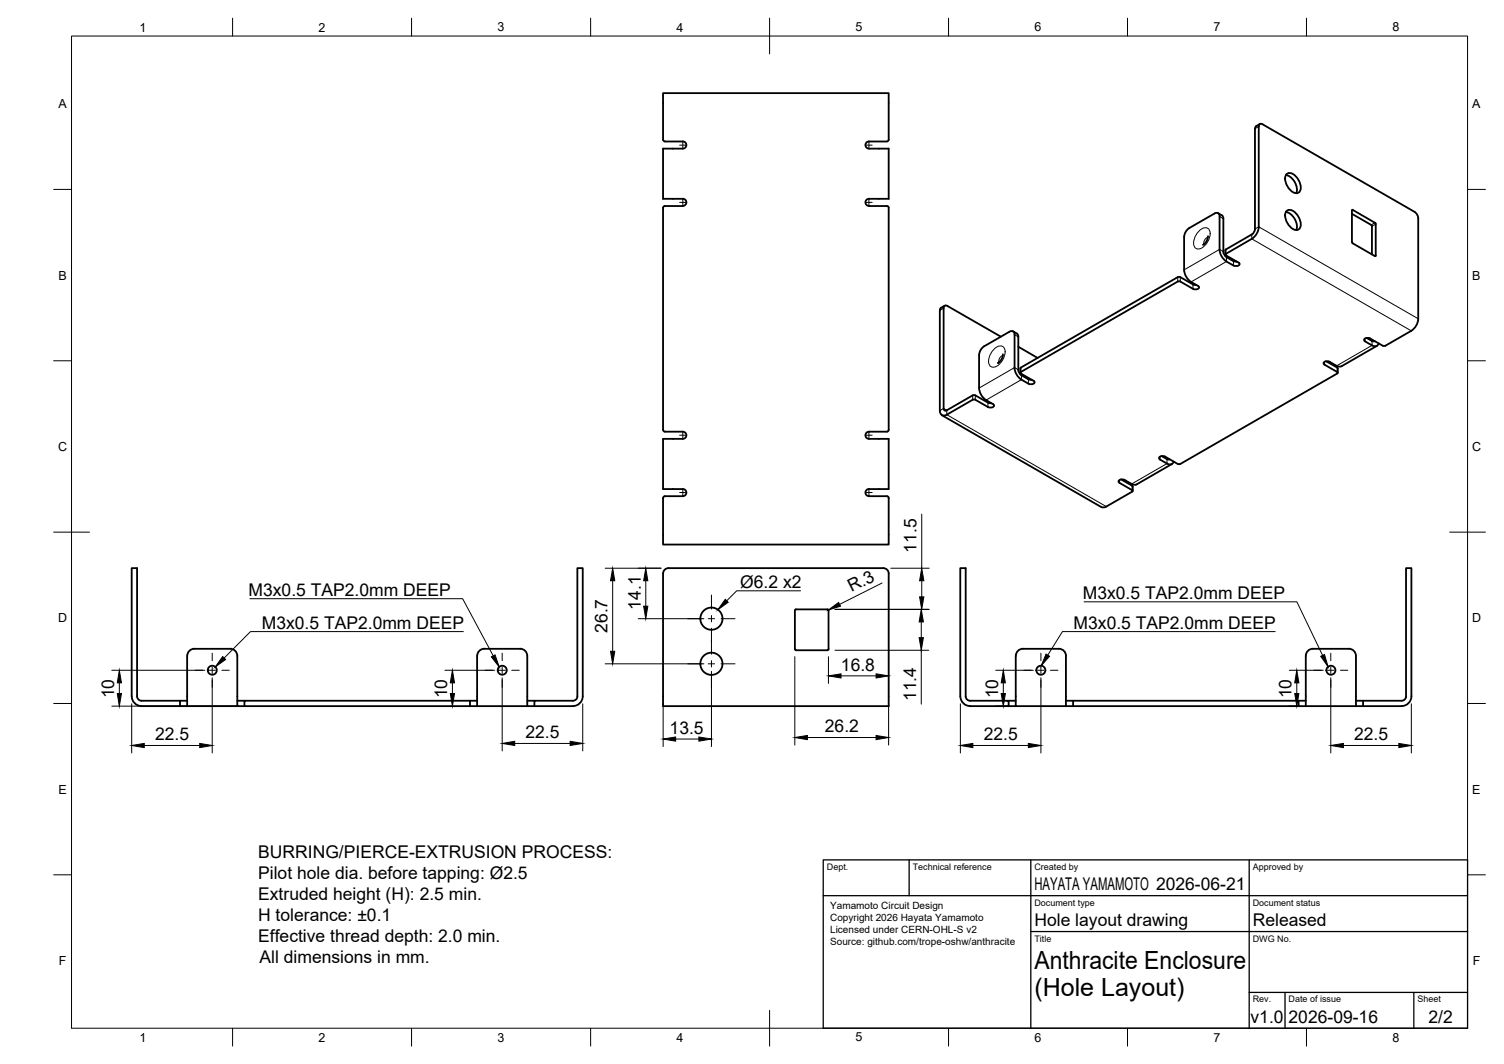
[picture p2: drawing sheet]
<svg xmlns="http://www.w3.org/2000/svg" width="420mm" height="297mm" viewBox="0 0 420 297" stroke-linecap="round" stroke-linejoin="round" font-family="sans-serif">
<!-- layer: Visible -->
<g fill="none" stroke="#000" stroke-width=".51">
<path d="M185.7 39.5h5M185.7 39.5l-.4-.5-.1-13h63.1v13l-.5 .5M190.7 39.5a1.01 1.01 0 0 1 1 1 1.01 1.01 0 0 1-1 1h-5.5v14h5.5M242.8 39.5h5M242.8 39.5a1.01 1.01 0 0 0-1 1 1.01 1.01 0 0 0 1 1h5.5v14h-5.5M350.9 35.2l-.3 .7v28.4l-.9 1.2-7.2 4.1M352 34.6l-1.1 .6M185.2 58v62M185.7 57.5h5M185.7 57.5l-.4 .5M190.7 55.5a1.01 1.01 0 0 1 1 1 1.01 1.01 0 0 1-1 1M242.8 57.5h5"/>
<path d="M242.8 55.5a1.01 1.01 0 0 0-1 1 1.01 1.01 0 0 0 1 1M247.8 57.5l.5 .5M248.3 58v62M339.3 59.6l-7.5 4.4-.8 1.2-.2 .9M339.3 59.6a.86 .86 0 0 1 1-.1 .86 .86 0 0 1 .4 .9v9.2l.2 1.1 .5 1.1a6.5 6.5 0 0 0 3.2 2.3l.7 .2a.73 .73 0 0 0 .9-.8l-.2-.2M340.3 59.5l1 .6M359.2 48.9a4.2 4.2 0 0 1 2.9 5M359.2 59.2a4.2 4.2 0 0 1 2.9 5M359.3 48.7a1.86 1.86 0 0 1 2.9 .7l.7 1.1a2.63 2.63 0 0 1-.2 3.3 2.84 2.84 0 0 1-3.2-2.1 3.3 3.3 0 0 1-.2-3zM359.3 59a1.86 1.86 0 0 1 2.9 .7l.7 1.1a2.63 2.63 0 0 1-.2 3.3 2.84 2.84 0 0 1-3.2-2.1 3.3 3.3 0 0 1-.2-3zM377.7 59.7l5.6 3.3v8M330.8 66.1v9.2"/>
<path d="M330.8 75.3l.2 1.1 .5 1.1a6.4 6.4 0 0 0 3.2 2.3l.3 .4a1.2 1.2 0 0 1-1.7 .4M334.2 79.6l-.9-.2-3.6-2h-.7l-43.8 25.2M337.5 65.9l-.4 1.4-1.1 1.1M341.3 60.1l.5 .9v9.2M341.7 70.2l.4 1.1 .5 .5 2 1.1 1 .1M342.3 69.8v1.3M342.5 70.9l7.7-4.5 .7-.9 .7-1.6 .1-28.9a.61 .61 0 0 1 1-.3l42.4 24.4 .9 1 .2 .9v28l-.2 1.1-.9 1.5-.8 .8-7.3 4.1h-.7l-3.5-2M342.5 71.3l3.5 2M342.5 69.6l-.2 .2M342.5 70.9v.4M384.1 62.2l-6.4-3.6v8.9l.2 .4M384.1 62.2l.2 .3"/>
<path d="M384.3 62.6v8.9l-6.4-3.6M262.6 86.6v28M262.9 85.9l-.3 .7M263.6 86v28M263.6 86l.1-.3a.61 .61 0 0 1 1-.3l14.9 8.6M263.9 85.3l-1 .6M273.5 99.1v9.2l.2 1.1 .5 1.1a6.5 6.5 0 0 0 3.2 2.3l.3 .4a1.2 1.2 0 0 1-1.7 .4l-3.5-2-.5-.1-7.5 4.3M273.5 99.1l.2-.9 .9-1.3 7.4-4.3a.86 .86 0 0 1 1-.1 .86 .86 0 0 1 .4 .9l.1 9.8 .6 1.6 1.3 1.2M280.2 98.9l-.4 1.4-1 1.1M283 92.5l1.2 .8 .3 .4v9.5l.1 .7 .8 .9 1.9 1.1 1 .1M284.5 96.8l5.4 3.1M333.3 80.6l-3.6-2h-.7l-43.8 25.3"/>
<path d="M381.8 94.3l1.8 1 .4-.1M382.8 94.5l-.7-.2a.73 .73 0 0 0-1 .8l2.2 1.3M384.7 96.5l-10.2 5.8-1.1-.2-1.9-1.1-.8-.2a.73 .73 0 0 0-.9 .8l3.8 2.2 .1 .3-44 25.4M385.2 95.9a1.14 1.14 0 0 1-1.9 .5M262.6 114.6a1.2 1.2 0 0 0 .5 1.3 1.2 1.2 0 0 0 1.4-.1M263.1 115.9l44.6 25.7M277 112.6l-1-.2-3.5-2-.5-.1-7.5 4.2-.6 .1-.3-.6M285.2 104.3l3.5 2 .3 .4a1.2 1.2 0 0 1-1.7 .4l-2-1.1M285.2 103.8v.5M285.2 102.6l-.2 1.5M370.5 100.9l3.2 1.8v1.4M185.3 120l.4 .5"/>
<path d="M185.7 120.5h5a1.01 1.01 0 0 1 1 1 1.01 1.01 0 0 1-1 1h-5.5v14h5.5a.99 .99 0 0 1 1 1 .99 .99 0 0 1-1 1h-5M185.7 138.5l-.4 .5-.1 13h63.1v-13l-.5-.5M247.8 120.5h-5a1.01 1.01 0 0 0-1 1 1.01 1.01 0 0 0 1 1h5.5v14h-5.5a1.01 1.01 0 0 0-1 1 1.01 1.01 0 0 0 1 1h5M248.3 120l-.5 .5M313.2 133.8l3.2 1.9v1.4M316.1 135.1l-1.9-1.1-.7-.2a.73 .73 0 0 0-1 .8l3.8 2.2 .1 .3-7.3 4.3-.8 .3-.6-.2M316.1 135.1l.8 .3 .6-.2M324.5 127.3l1.5 .9h.7M325.5 127.5l3.5 2M325.5 127.5l-.7-.2a.73 .73 0 0 0-.9 .8l2.1 1.3a1.18 1.18 0 0 0 1.9-.5M327.4 129.5l-9.9 5.8M329 129.5h.7"/>
<path d="M185.2 160.1v37h63.1v-37M185.3 160.1a1.49 1.49 0 0 1 1.4-1.5h60.1a1.49 1.49 0 0 1 1.5 1.5M222.1 170.3l9.1-.2 .2 .2 .1 10.9-.2 .3h-8.9l-.3-.1zM39.5 197.1h120.5M39.5 197.1a2.77 2.77 0 0 1-2.7-2.7v-35.8h1.5v35.8a1.26 1.26 0 0 0 1.2 1.2h10.8v1.5M50.3 195.6h2M54.3 181.1h10M54.3 181.1a2 2 0 0 0-2 2v14M64.3 181.1a2 2 0 0 1 2 2v14M66.3 195.6h2M68.3 197.1v-1.5h63v1.5M131.3 195.6h2"/>
<path d="M133.3 183.1v14M133.3 183.1a1.96 1.96 0 0 1 2-2h10a2 2 0 0 1 2 2v14M147.3 195.6h2M161.3 194.4v-35.8h1.5v35.8a2.74 2.74 0 0 1-2.7 2.7M161.3 194.4a1.26 1.26 0 0 1-1.3 1.2h-10.7v1.5M271 197.1h109.8M271 197.1a2.77 2.77 0 0 1-2.7-2.7v-35.8h1.5v35.8a1.26 1.26 0 0 0 1.2 1.2h10.8v1.5M281.8 195.6h2M283.8 197.1v-14a1.96 1.96 0 0 1 2-2h10a2 2 0 0 1 2 2v14M297.8 195.6h2M299.8 197.1v-1.5h63v1.5M362.8 195.6h2"/>
<path d="M364.8 197.1v-14a1.96 1.96 0 0 1 2-2h10a2 2 0 0 1 2 2v14M378.8 195.6h2M391.6 197.1a2.74 2.74 0 0 0 2.7-2.7v-35.8h-1.5v35.8a1.26 1.26 0 0 1-1.3 1.2h-10.7v1.5h10.7"/>
<circle cx="198.7" cy="172.7" r="3.1"/>
<circle cx="59.3" cy="187.1" r="1.26"/>
<circle cx="140.3" cy="187.1" r="1.26"/>
<circle cx="198.7" cy="185.3" r="3.1"/>
<circle cx="290.8" cy="187.1" r="1.26"/>
<circle cx="371.8" cy="187.1" r="1.26"/>
</g>
<!-- layer: Visible Narrow -->
<g fill="none" stroke="#000" stroke-width=".28">
<path d="M351.6 35.3l-1 .6M377.9 58.6l-.2 .1M329 77.4v1.2M329.7 77.4v1.2M333.3 79.4v1.2M334.7 64.7a1.94 1.94 0 0 1 3.1-.5 4.4 4.4 0 0 1-3.1 5.3 1.62 1.62 0 0 1-1.2-2.3l.4-1.3zM337.4 66.2a1.76 1.76 0 0 0-1.1 2M340.7 60.4l1.1 .7M341.8 70.2l-1.1-.6-9.9 5.7M342.5 69.6v1.3M342.6 71.8v1.2l-9.9 5.7M344.6 72.9v1.2"/>
<path d="M349.7 65.5v1.2l44.6 25.7M350.6 63.9l1-.6 44.6 25.7M384.1 62.2l-1 .6M384.3 71.4l-.2 .1M384.3 62.6l-1 .6M263.6 86l-1 .6M277.5 97.7a1.94 1.94 0 0 1 3.1-.5 4.4 4.4 0 0 1-3.1 5.3 1.62 1.62 0 0 1-1.3-2.3l.5-1.3zM280.2 99.2a1.76 1.76 0 0 0-1.1 2M283.4 93.4l1.1 .6M381.3 94.5v.8M383.6 95l-.3 .2v1.2l-9.9 5.7M262.6 114.6l1-.6 .9 .5v1.3l44.6 25.6"/>
<path d="M271.7 110.4v1.2M272.5 110.4v1.2M276 112.4v1.2M284.5 103.2l-1.1-.6-9.9 5.7M285.2 102.6v1.3M285.3 104.8v1.2l-9.8 5.7M287.3 105.9v1.2M370 101v.8M373.6 102.6v1.3M312.8 134v.8M316.3 135.6v1.2M324.1 127.5v.8"/>
<path d="M326.4 128l-.4 .2v1.2l-9.9 5.7"/>
</g>
<!-- layer: BORDER -->
<g fill="none" stroke="#000" stroke-width=".28">
<path d="M20 10.1h390v276.9h-390zM65 5.1v5M115 5.1v5M165 5.1v5M215 5.1v10M265 5.1v5M315 5.1v5M365 5.1v5M15 52.9h5M410 52.9h5M15 100.7h5M410 100.7h5"/>
<path d="M15 148.6h10M405 148.6h10M15 196.4h5M410 196.4h5M15 244.2h5M410 244.2h5M65 287v5M115 287v5M165 287v5M215 282.1v9.9M265 287v5M315 287v5"/>
<path d="M365 287v5"/>
</g>
<!-- layer: TITLEBLOCK -->
<path d="M230 240.1h180v46.9h-180zM230 250h180M254 240.1v9.9M288 240.1v46.9M349 240.1v46.9M288 260.1h122M349 277.1h61M359 277.1v9.9M395 277.1v9.9" fill="none" stroke="#000" stroke-width=".36"/>
<!-- layer: Smart Centers -->
<g fill="none" stroke="#000" stroke-width=".28">
<path d="M190.8 39.6v1.8M242.7 39.6v1.8M189.9 40.5h1.7M189.9 56.5h1.7M190.8 55.6v1.8M241.9 40.5h1.7M241.9 56.5h1.7M242.7 55.6v1.8M189.9 121.5h1.7M189.9 137.5h1.7M190.8 120.6v1.8M190.8 136.6v1.8"/>
<path d="M241.9 121.5h1.7M241.9 137.5h1.7M242.7 120.6v1.8M242.7 136.6v1.8M192.2 172.7h3.9M197.8 172.7h1.8M198.8 166.1v3.9M198.8 171.8v1.8M198.8 175.4v7.3M201.4 172.7h3.9M54.5 187.1h2.1M58.4 187.1h1.8"/>
<path d="M59.3 182.4v2.1M59.3 186.2v1.8M59.3 189.8v2.1M62 187.1h2.1M135.5 187.1h2.1M139.4 187.1h1.8M140.3 182.4v2.1M140.3 186.2v1.8M140.3 189.8v2.1M143 187.1h2.1M192.2 185.3h3.9M197.8 185.3h1.8"/>
<path d="M198.8 184.4v1.8M198.8 188v3.9M201.4 185.3h3.9M286 187.1h2.1M289.9 187.1h1.8M290.8 182.4v2.1M290.8 186.2v1.8M290.8 189.8v2.1M293.5 187.1h2.1M367 187.1h2.1M370.9 187.1h1.8M371.8 182.4v2.1"/>
<path d="M371.8 186.2v1.8M371.8 189.8v2.1M374.5 187.1h2"/>
</g>
<!-- layer: Hole Notes -->
<path d="M62.2 183.3l.8 .8-2.9 2.1zM137.3 183.4l1-.6 1.1 3.4zM292.2 182.6l1 .6-2.3 2.7zM369 183.2l1-.5 1 3.4z" fill="#000" stroke="#000" stroke-width=".28"/>
<path d="M69.8 167.1h59.4l8.6 16M129.4 176.3h-59.4l-7.4 7.4M302.9 168h59.4l7.2 15M356.2 176.3h-59.4l-4.1 6.6" fill="none" stroke="#000" stroke-width=".28"/>
<!-- layer: Leaders -->
<path d="M202.6 167.3l.8 .8-2.8 2.1z" fill="#000" stroke="#000" stroke-width=".28"/>
<path d="M223.6 164.9h-17.8l-2.8 2.8" fill="none" stroke="#000" stroke-width=".28"/>
<!-- layer: FD_Dimensions -->
<g fill="none" stroke="#000" stroke-width=".28">
<path d="M169.1 158.6h15.6M248.9 158.6h10.7M257.5 143.5v15.1M171.2 162.1v19.7M178.3 172.7h18.3M180.4 162.1v7.1M231.4 170.3l-.3 .1M233.3 170.1h26.3M246.4 162.8l-11.9 5.9M257.4 173.6v4.4M257.5 162.1v4.5M31.2 187.1h26"/>
<path d="M31.2 197.1h35.5M33.3 190.6v3M36.8 196.5v13.7M59.3 189.2v21M124.3 187.1h13.9M126.4 190.6v3M140.3 189.2v20.4M162.8 196.5v13.1M169.1 185.3h27.5M185.3 196.5v11.9M198.8 187.4v21M222 183.3v24.7"/>
<path d="M231.4 183.3v7.5M233.3 181.5h26.2M234.9 188.7h9.9M248.2 196.5v11.5M257.4 181.5v15.1M268.3 196.5v13.7M278.2 187.1h10.5M278.2 197.1h3.5M280.3 190.6v3M290.8 189.2v21M360.2 187.1h9.5M360.2 197.1h2.5"/>
<path d="M362.3 190.6v3M371.8 189.2v21M394.3 196.5v13.7M40.3 208.1h15.5M143.8 207.5h15.5M188.7 206.3h6.5M225.6 205.9h19.2M271.8 208.1h15.5M375.3 208.1h15.5"/>
</g>
<g fill="#000" stroke="#000" stroke-width=".28">
<path d="M171.2 158.6l.5 3.5h-1.1zM179.8 169.2h1.2l-.6 3.5zM180.4 158.6l.6 3.5h-1.2zM231.4 170.3l2.9-2.1 .5 1zM257.4 170.1l.6 3.5h-1.2zM256.8 178h1.2l-.6 3.5zM256.9 166.6h1.2l-.6 3.5zM257.5 158.6l.6 3.5h-1.2zM33.3 187.1l.6 3.5h-1.1zM32.8 193.6h1.1l-.6 3.5zM126.4 187.1l.6 3.5h-1.2zM125.8 193.6h1.2l-.6 3.5z"/>
<path d="M170.6 181.8h1.1l-.5 3.5zM231.4 188.7l3.5-.6v1.2zM244.8 188.1l3.4 .6-3.4 .6zM280.3 187.1l.6 3.5h-1.2zM279.7 193.6h1.2l-.6 3.5zM362.3 187.1l.6 3.5h-1.2zM361.7 193.6h1.2l-.6 3.5zM36.8 208.1l3.5-.6v1.2zM55.8 207.5l3.5 .6-3.5 .6zM140.3 207.5l3.5-.5v1.1zM159.3 207l3.5 .5-3.5 .6zM185.3 206.3l3.4-.6v1.2z"/>
<path d="M195.2 205.7l3.6 .6-3.6 .6zM222 205.9l3.6-.6v1.2zM244.8 205.3l3.4 .6-3.4 .6zM268.3 208.1l3.5-.6v1.2zM287.3 207.5l3.5 .6-3.5 .6zM371.8 208.1l3.5-.6v1.2zM390.8 207.5l3.5 .6-3.5 .6z"/>
</g>
<g font-size="7">
<text x="289" y="270.6">Anthracite Enclosure</text>
<text x="289" y="278.1">(Hole Layout)</text>
</g>
<g font-size="4.9">
<text x="256" y="154.2" transform="rotate(-90 256 154.2)">11.5</text>
<text x="69.4" y="166.4">M3x0.5 TAP2.0mm DEEP</text>
<text x="206.8" y="164.2">Ø6.2 x2</text>
<text x="237.9" y="165.4" transform="rotate(-27 237.9 165.4)">R.3</text>
<text x="302.5" y="167.3">M3x0.5 TAP2.0mm DEEP</text>
<text x="179" y="170.3" transform="rotate(-90 179 170.3)">14.1</text>
<text x="73.1" y="175.6">M3x0.5 TAP2.0mm DEEP</text>
<text x="169.7" y="176.7" transform="rotate(-90 169.7 176.7)">26.7</text>
<text x="299.9" y="175.6">M3x0.5 TAP2.0mm DEEP</text>
<text x="234.9" y="187.2">16.8</text>
<text x="31.9" y="195" transform="rotate(-90 31.9 195)">10</text>
<text x="124.9" y="195" transform="rotate(-90 124.9 195)">10</text>
<text x="256" y="195.7" transform="rotate(-90 256 195.7)">11.4</text>
<text x="278.8" y="195" transform="rotate(-90 278.8 195)">10</text>
<text x="360.8" y="195" transform="rotate(-90 360.8 195)">10</text>
<text x="43.3" y="206.7">22.5</text>
<text x="146.8" y="206.1">22.5</text>
<text x="187.1" y="204.9">13.5</text>
<text x="230.4" y="204.4">26.2</text>
<text x="274.8" y="206.7">22.5</text>
<text x="378.3" y="206.7">22.5</text>
<text x="72.2" y="239.5">BURRING/PIERCE-EXTRUSION PROCESS:</text>
<text x="72.1" y="245.5">Pilot hole dia. before tapping: Ø2.5</text>
<text x="72.1" y="251.4">Extruded height (H): 2.5 min.</text>
<text x="289" y="248.5">HAYATA YAMAMOTO 2026-06-21</text>
<text x="72.1" y="257.2">H tolerance: ±0.1</text>
<text x="72.1" y="263.1">Effective thread depth: 2.0 min.</text>
<text x="289" y="258.6">Hole layout drawing</text>
<text x="350" y="258.6">Released</text>
<text x="72.5" y="269">All dimensions in mm.</text>
<text x="349.4" y="285.7">v1.0</text>
<text x="360" y="285.5">2026-09-16</text>
<text x="399.1" y="285.7">2/2</text>
</g>
<g font-size="3.5">
<text x="39" y="8.8">1</text>
<text x="89" y="8.8">2</text>
<text x="139" y="8.8">3</text>
<text x="189" y="8.8">4</text>
<text x="239" y="8.8">5</text>
<text x="289" y="8.8">6</text>
<text x="339" y="8.8">7</text>
<text x="389" y="8.8">8</text>
<text x="16.3" y="30.2">A</text>
<text x="411.3" y="30.2">A</text>
<text x="16.3" y="78">B</text>
<text x="411.3" y="78">B</text>
<text x="16.2" y="125.9">C</text>
<text x="411.2" y="125.9">C</text>
<text x="16.2" y="173.7">D</text>
<text x="411.2" y="173.7">D</text>
<text x="16.3" y="221.6">E</text>
<text x="411.3" y="221.6">E</text>
<text x="16.4" y="269.4">F</text>
<text x="411.4" y="269.4">F</text>
<text x="39" y="290.8">1</text>
<text x="89" y="290.8">2</text>
<text x="139" y="290.8">3</text>
<text x="189" y="290.8">4</text>
<text x="239" y="290.8">5</text>
<text x="289" y="290.8">6</text>
<text x="339" y="290.8">7</text>
<text x="389" y="290.8">8</text>
</g>
<g font-size="2.8">
<text x="231.9" y="253.8">Yamamoto Circuit Design</text>
<text x="231.9" y="257.2">Copyright 2026 Hayata Yamamoto</text>
<text x="231.9" y="260.6">Licensed under CERN-OHL-S v2</text>
<text x="231.9" y="264">Source: github.com/trope-oshw/anthracite</text>
</g>
<g font-size="2.5">
<text x="231" y="242.9">Dept.</text>
<text x="255" y="242.9">Technical reference</text>
<text x="289" y="242.9">Created by</text>
<text x="350" y="242.9">Approved by</text>
<text x="289" y="252.8">Document type</text>
<text x="350" y="252.8">Document status</text>
<text x="289" y="262.9">Title</text>
<text x="350" y="262.9">DWG No.</text>
<text x="350" y="279.9">Rev.</text>
<text x="360" y="279.9">Date of issue</text>
<text x="396" y="279.9">Sheet</text>
</g>
</svg>
